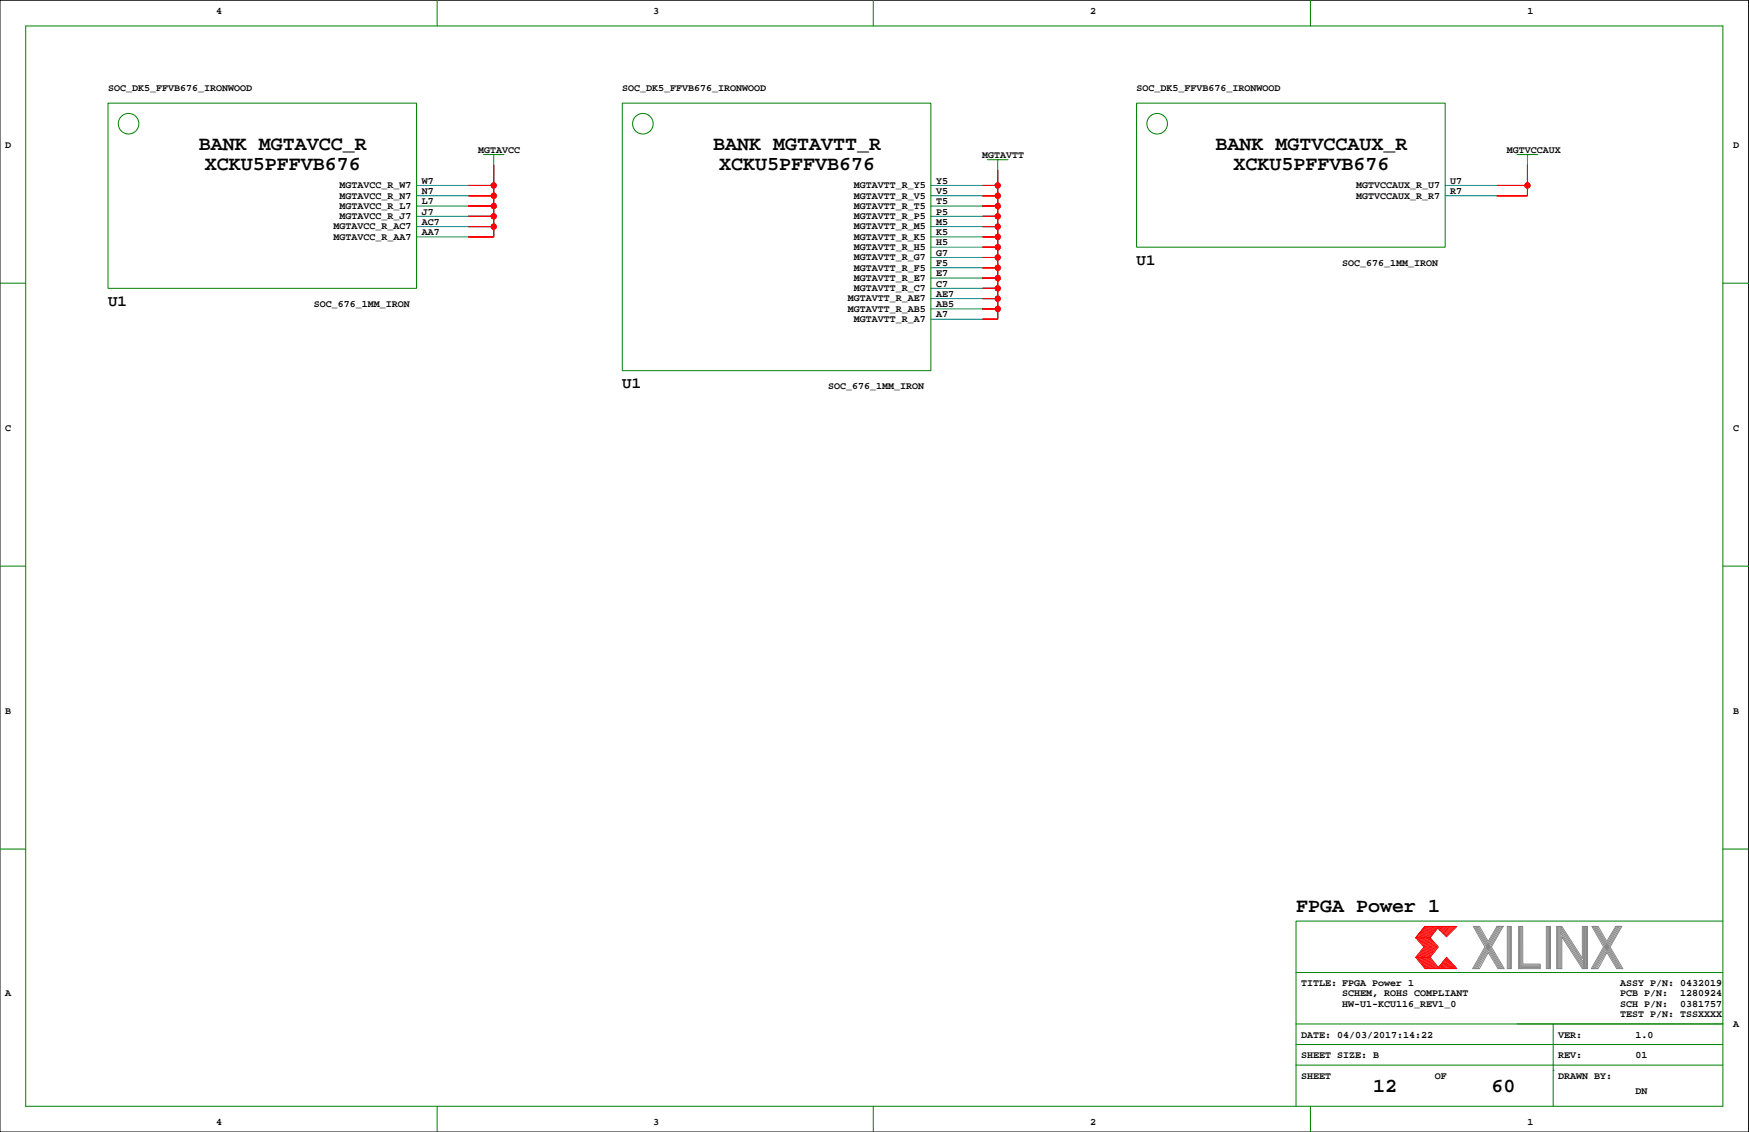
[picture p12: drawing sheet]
<svg xmlns="http://www.w3.org/2000/svg" width="432mm" height="279mm" viewBox="0 0 432 279" stroke-linecap="round" stroke-linejoin="round" font-family="sans-serif">
<path d="M0 .1h431.7v279.3h-431.7z" fill="none" stroke="#000" stroke-width=".25"/>
<g fill="none" stroke="#008000" stroke-width=".25">
<path d="M6.3 6.4h419.1v266.7h-419.1zM107.9 .1v6.3M215.6 .1v6.3M323.5 .1v6.3M26.7 25.5h76.1v45.7h-76.1zM119.4 38.2h5M121.9 38.2h.1M153.6 25.5h76.2v66h-76.2zM243.8 39.4h5.1M246.3 39.4h.1M280.6 25.5h76.2v35.5h-76.2zM374.6 38.2h5"/>
<path d="M377.1 38.2h.1M0 69.9h6.3M425.4 69.9h6.3M0 139.7h6.3M425.4 139.7h6.3M0 209.6h6.3M425.4 209.6h6.3M425.4 227.3h-105.4v35.6M320 257.8h105.4M320 252.7h105.4M320 240h105.4M383.5 252.7v20.4"/>
<path d="M107.9 273.1v6.3M215.6 273.1v6.3M320 262.9v10.2M320 262.9h105.4M323.5 273.1v6.3M383.5 264.2h.1"/>
<circle cx="31.7" cy="30.5" r="2.54"/>
<circle cx="158.7" cy="30.5" r="2.54"/>
<circle cx="285.7" cy="30.5" r="2.54"/>
</g>
<g fill="none" stroke="#f00" stroke-width=".25">
<path d="M115.5 55.9h6.4M115.5 53.4h6.4M115.5 50.9h6.4M115.5 48.3h6.4M115.5 45.8h6.4M121.9 40.7v17.8h-6.4M242.5 58.5h3.8M242.5 55.9h3.8M242.5 53.4h3.8M242.5 50.9h3.8M242.5 48.3h3.8M242.5 45.8h3.8"/>
<path d="M246.3 42v36.8h-3.8M369.5 45.8h7.6M377.1 40.7v7.6h-7.6M242.5 73.7h3.8M242.5 71.2h3.8M242.5 66.1h3.8M242.5 63.5h3.8M242.5 61h3.8M242.5 68.6h3.8M242.5 76.2h3.8M349.5 236.3h3.6M349.9 231.5l1.9 2.2-2 2.6 2.2 2.8"/>
<path d="M350.1 236.3l2.2 2.8M350.2 231.5l1.9 2.3-2 2.5M350.4 236.3l2.2 2.8M350.5 231.5l1.9 2.3-2 2.5M350.6 236.3l2.3 2.7M350.8 231.5l1.9 2.3-2 2.5M351 236.3l2.2 2.8M351.1 231.5l1.9 2.3-2 2.5M351.3 236.3l2.2 2.8M351.4 231.5l1.9 2.3-2 2.5M351.6 236.3l2.2 2.8M351.7 231.5l1.9 2.2"/>
<path d="M351.8 228.7l-2.3 2.8 2.3-2.8h7.9l-2.6 2.5-2.1-2.1-1.9 2.4 2 2.2-2 2.6 2 2.5 2-2.5 2.6 2.8h-7.9l-2.3-2.8M351.9 236.3l2.2 2.8M352 231.5l1.9 2.2M352.1 228.7l-2.2 2.7M352.2 236.3l2.2 2.8M352.3 231.5l1.9 2.3-2 2.5M352.4 228.7l-2.2 2.7M352.5 236.3l2.2 2.8M352.6 231.5l1.9 2.2M352.7 228.7l-2.2 2.7M352.8 236.3l2.2 2.8M352.8 231.5l2 2.2"/>
<path d="M353 228.7l-2.2 2.7M353.1 231.5h-3.6l2.1 2.2-2.1 2.6M353.2 228.7l-2.1 2.7M353.6 233.8l-2 2.5M353.6 228.7l-2.2 2.7M353.8 228.7l-2.1 2.7M353.9 233.8l-1.9 2.4M354.1 228.7l-2.1 2.7M354.4 228.7l-2.1 2.7M354.5 233.8l-2 2.5M354.7 228.7l-2.1 2.7M354.8 233.8l-2 2.5"/>
<path d="M355 228.7l-2.1 2.7M355.2 238.8l.2 .3M355.3 238.6l.4 .5M355.4 228.7l-.4 .4M355.4 238.4l.6 .7M355.6 238.3l.7 .8M355.7 238.1l.9 1M355.7 228.7l-.5 .5M355.9 237.9l1 1.2M356 237.8l1.2 1.3M356.1 228.7l-.8 .7M356.1 237.6l1.4 1.4"/>
<path d="M356.3 237.4l1.5 1.7M356.4 237.2l1.6 1.9M356.5 228.7l-1 .9M356.5 237.1l1.8 2M356.7 236.9l1.9 2.2M356.8 236.7l2.1 2.4M356.8 228.7l-1.1 1.1M356.9 236.6l2.3 2.5M357.1 236.5l2.3 2.6M357.2 228.7l-1.3 1.2M357.5 228.7l-1.4 1.4M357.8 228.7l-1.6 1.6"/>
<path d="M358.2 228.7l-1.8 1.7M358.5 228.7l-1.9 1.9M359 228.7l-2.2 2.1M359.3 228.7l-2.3 2.3"/>
<circle cx="121.9" cy="53.4" r=".63"/>
<circle cx="121.9" cy="50.9" r=".63"/>
<circle cx="121.9" cy="55.9" r=".63"/>
<circle cx="121.9" cy="48.3" r=".63"/>
<circle cx="121.9" cy="45.8" r=".63"/>
<circle cx="246.3" cy="53.4" r=".63"/>
<circle cx="246.3" cy="58.5" r=".63"/>
<circle cx="246.3" cy="45.8" r=".63"/>
<circle cx="246.3" cy="50.9" r=".63"/>
<circle cx="246.3" cy="55.9" r=".63"/>
<circle cx="246.3" cy="48.3" r=".63"/>
<circle cx="377.1" cy="45.8" r=".63"/>
<circle cx="246.3" cy="61" r=".63"/>
<circle cx="246.3" cy="73.7" r=".63"/>
<circle cx="246.3" cy="66.1" r=".63"/>
<circle cx="246.3" cy="76.2" r=".63"/>
<circle cx="246.3" cy="68.6" r=".63"/>
<circle cx="246.3" cy="71.2" r=".63"/>
<circle cx="246.3" cy="63.5" r=".63"/>
</g>
<g fill="none" stroke="#848684" stroke-width=".25">
<path d="M364 228.7l6.1 10.4M364.3 228.7l6.1 10.4M364.6 228.7l6.1 10.4M364.9 228.7l6.1 10.4M367.4 232.3l-2.1-3.6h-1.6l2.9 5-3 5.4h1.7l2.1-4 2.4 4h1.6l-3.2-5.4M369.6 228.7l-2.2 3.6M369.8 228.7l-5.9 10.4M370.2 228.7l-6 10.4M370.5 228.7l-6 10.4M370.8 228.7l-6 10.4M371.1 228.7h-1.5h1.5l-2.9 5M372.1 228.7h1v10.4h-1z"/>
<path d="M372.4 228.7v10.4M372.6 228.7v10.4M372.9 228.7v10.4M374.9 228.7h1v9.3h4.3v1.1h-5.3zM375.1 228.7v10.4M375.4 228.7v10.4M375.7 228.7v10.4M375.7 238.2h4.5M375.7 238.5h4.5M375.7 238.8h4.5M381.8 228.7h1v10.4h-1zM382 228.7v10.4"/>
<path d="M382.3 228.7v10.4M382.5 228.7v10.4M384.3 228.7h1.3l5.1 7.8v-7.8h1.2v10.4h-1.2l-5.1-7.9v7.9h-1.3zM384.5 228.7v10.4M384.8 228.7v10.4M385.1 228.7v10.4M385.3 228.7v10.4M385.3 230.3l5.6 8.7M385.3 229.8l5.6 8.7M385.3 229.2l5.6 8.7M385.3 228.8l5.6 8.7M390.9 228.7v10.4"/>
<path d="M391.2 228.7v10.4M391.5 228.7v10.4M391.7 228.6v10.4M393.3 228.7l6.1 10.4M393.6 228.7l6.1 10.4M393.9 228.7l6.1 10.4M394.2 228.7l6.1 10.4M396.7 232.3l-2.1-3.6h-1.6l2.9 5-3 5.4M397.5 233.7l3.2 5.4h-1.6l-2.4-4-2.2 4h-1.6M398.9 228.7l-2.2 3.6M399.1 228.7l-6 10.4M399.4 228.7l-5.9 10.4"/>
<path d="M399.7 228.7l-5.9 10.4M400.1 228.7l-6 10.4M400.4 228.7h-1.5h1.5l-2.9 5"/>
</g>
<g fill="none" stroke="#008080" stroke-width=".25">
<path d="M121.9 38.2v2.5M246.3 39.4v2.6M377.1 38.2v2.5M102.8 58.5h12.7M102.8 55.9h12.7M102.8 53.4h12.7M102.8 50.9h12.7M102.8 48.3h12.7M102.8 45.8h12.7M229.8 58.5h12.7M229.8 55.9h12.7M229.8 53.4h12.7"/>
<path d="M229.8 50.9h12.7M229.8 48.3h12.7M229.8 45.8h12.7M356.8 48.3h12.7M356.8 45.8h12.7M229.8 78.8h12.7M229.8 76.2h12.7M229.8 73.7h12.7M229.8 71.2h12.7M229.8 68.6h12.7M229.8 66.1h12.7M229.8 63.5h12.7"/>
<path d="M229.8 61h12.7"/>
</g>
<g fill="#f00" stroke="#f00" stroke-width=".25">
<path d="M115.5 58.5h6.4z" fill-rule="evenodd"/>
<path d="M121.9 55.9v2.6z" fill-rule="evenodd"/>
<path d="M115.5 55.9h6.4z" fill-rule="evenodd"/>
<path d="M121.9 53.4v2.5z" fill-rule="evenodd"/>
<path d="M115.5 53.4h6.4z" fill-rule="evenodd"/>
<path d="M121.9 50.9v2.5z" fill-rule="evenodd"/>
<path d="M115.5 50.9h6.4z" fill-rule="evenodd"/>
<path d="M121.9 48.3v2.6z" fill-rule="evenodd"/>
<path d="M115.5 48.3h6.4z" fill-rule="evenodd"/>
<path d="M121.9 45.8v2.5z" fill-rule="evenodd"/>
<path d="M121.9 40.7v5.1z" fill-rule="evenodd"/>
<path d="M115.5 45.8h6.4z" fill-rule="evenodd"/>
<path d="M369.5 45.8h7.6z" fill-rule="evenodd"/>
<path d="M369.5 48.3h7.6z" fill-rule="evenodd"/>
<path d="M377.1 45.8v2.5z" fill-rule="evenodd"/>
<path d="M377.1 40.7v5.1z" fill-rule="evenodd"/>
<path d="M242.5 73.7h3.8z" fill-rule="evenodd"/>
<path d="M242.5 71.2h3.8z" fill-rule="evenodd"/>
<path d="M242.5 66.1h3.8z" fill-rule="evenodd"/>
<path d="M242.5 63.5h3.8z" fill-rule="evenodd"/>
<path d="M242.5 45.8h3.8z" fill-rule="evenodd"/>
<path d="M246.3 42v3.8z" fill-rule="evenodd"/>
<path d="M246.3 45.8v2.5z" fill-rule="evenodd"/>
<path d="M242.5 48.3h3.8z" fill-rule="evenodd"/>
<path d="M246.3 48.3v2.6z" fill-rule="evenodd"/>
<path d="M242.5 50.9h3.8z" fill-rule="evenodd"/>
<path d="M246.3 50.9v2.5z" fill-rule="evenodd"/>
<path d="M242.5 53.4h3.8z" fill-rule="evenodd"/>
<path d="M246.3 53.4v2.5z" fill-rule="evenodd"/>
<path d="M242.5 55.9h3.8z" fill-rule="evenodd"/>
<path d="M246.3 55.9v2.6z" fill-rule="evenodd"/>
<path d="M242.5 58.5h3.8z" fill-rule="evenodd"/>
<path d="M246.3 58.5v2.5z" fill-rule="evenodd"/>
<path d="M242.5 61h3.8z" fill-rule="evenodd"/>
<path d="M246.3 61v2.5z" fill-rule="evenodd"/>
<path d="M246.3 63.5v2.6z" fill-rule="evenodd"/>
<path d="M246.3 66.1v2.5z" fill-rule="evenodd"/>
<path d="M242.5 68.6h3.8z" fill-rule="evenodd"/>
<path d="M246.3 68.6v2.6z" fill-rule="evenodd"/>
<path d="M246.3 71.2v2.5z" fill-rule="evenodd"/>
<path d="M246.3 73.7v2.5z" fill-rule="evenodd"/>
<path d="M242.5 78.8h3.8z" fill-rule="evenodd"/>
<path d="M246.3 76.2v2.6z" fill-rule="evenodd"/>
<path d="M242.5 76.2h3.8z" fill-rule="evenodd"/>
<circle cx="121.9" cy="55.9" r=".63"/>
<circle cx="121.9" cy="53.4" r=".63"/>
<circle cx="121.9" cy="50.9" r=".63"/>
<circle cx="121.9" cy="48.3" r=".63"/>
<circle cx="121.9" cy="45.8" r=".63"/>
<circle cx="377.1" cy="45.8" r=".63"/>
<circle cx="246.3" cy="45.8" r=".63"/>
<circle cx="246.3" cy="48.3" r=".63"/>
<circle cx="246.3" cy="50.9" r=".63"/>
<circle cx="246.3" cy="53.4" r=".63"/>
<circle cx="246.3" cy="55.9" r=".63"/>
<circle cx="246.3" cy="58.5" r=".63"/>
<circle cx="246.3" cy="61" r=".63"/>
<circle cx="246.3" cy="63.5" r=".63"/>
<circle cx="246.3" cy="66.1" r=".63"/>
<circle cx="246.3" cy="68.6" r=".63"/>
<circle cx="246.3" cy="71.2" r=".63"/>
<circle cx="246.3" cy="73.7" r=".63"/>
<circle cx="246.3" cy="76.2" r=".63"/>
</g>
<g font-size="4.9">
<text x="49.1" y="37">BANK MGTAVCC_R</text>
<text x="176.1" y="37">BANK MGTAVTT_R</text>
<text x="300.1" y="37">BANK MGTVCCAUX_R</text>
<text x="50.6" y="42.1">XCKU5PFFVB676</text>
<text x="177.5" y="42.1">XCKU5PFFVB676</text>
<text x="304.5" y="42.1">XCKU5PFFVB676</text>
<text x="320" y="225.2">FPGA Power 1</text>
<text x="339" y="269.6">12</text>
<text x="368.2" y="269.6">60</text>
</g>
<g font-size="3.9">
<text x="280.6" y="65.4">U1</text>
<text x="26.7" y="75.6">U1</text>
<text x="153.6" y="95.9">U1</text>
</g>
<g font-size="2.5">
<text x="53.3" y="3.4">4</text>
<text x="161.3" y="3.4">3</text>
<text x="269.2" y="3.4">2</text>
<text x="377.1" y="3.4">1</text>
<text x="26.7" y="22.5">SOC_DK5_FFVB676_IRONWOOD</text>
<text x="153.6" y="22.5">SOC_DK5_FFVB676_IRONWOOD</text>
<text x="280.6" y="22.5">SOC_DK5_FFVB676_IRONWOOD</text>
<text x="1.3" y="36.4">D</text>
<text x="118.1" y="37.7">MGTAVCC</text>
<text x="242.5" y="39">MGTAVTT</text>
<text x="372" y="37.7">MGTVCCAUX</text>
<text x="427.9" y="36.4">D</text>
<text x="83.8" y="46.5">MGTAVCC_R_W7</text>
<text x="104.1" y="47.9">N7</text>
<text x="104.1" y="45.3">W7</text>
<text x="210.8" y="46.5">MGTAVTT_R_Y5</text>
<text x="231.1" y="47.9">V5</text>
<text x="231.1" y="45.3">Y5</text>
<text x="334.8" y="46.5">MGTVCCAUX_R_U7</text>
<text x="358.1" y="47.9">R7</text>
<text x="358.1" y="45.3">U7</text>
<text x="83.8" y="51.5">MGTAVCC_R_L7</text>
<text x="83.8" y="49">MGTAVCC_R_N7</text>
<text x="104.1" y="53">J7</text>
<text x="104.1" y="50.4">L7</text>
<text x="210.8" y="51.5">MGTAVTT_R_T5</text>
<text x="210.8" y="49">MGTAVTT_R_V5</text>
<text x="231.1" y="53">P5</text>
<text x="231.1" y="50.4">T5</text>
<text x="334.8" y="49">MGTVCCAUX_R_R7</text>
<text x="82.3" y="59.2">MGTAVCC_R_AA7</text>
<text x="82.3" y="56.6">MGTAVCC_R_AC7</text>
<text x="83.8" y="54.1">MGTAVCC_R_J7</text>
<text x="104.1" y="58">AA7</text>
<text x="104.1" y="55.5">AC7</text>
<text x="210.8" y="59.2">MGTAVTT_R_K5</text>
<text x="210.8" y="56.6">MGTAVTT_R_M5</text>
<text x="210.8" y="54.1">MGTAVTT_R_P5</text>
<text x="231.1" y="58">K5</text>
<text x="231.1" y="55.5">M5</text>
<text x="210.8" y="64.2">MGTAVTT_R_G7</text>
<text x="210.8" y="61.7">MGTAVTT_R_H5</text>
<text x="231.1" y="65.6">F5</text>
<text x="231.1" y="63.1">G7</text>
<text x="231.1" y="60.6">H5</text>
<text x="331.4" y="65.6">SOC_676_1MM_IRON</text>
<text x="210.8" y="71.9">MGTAVTT_R_C7</text>
<text x="210.8" y="69.3">MGTAVTT_R_E7</text>
<text x="210.8" y="66.8">MGTAVTT_R_F5</text>
<text x="231.1" y="70.7">C7</text>
<text x="231.1" y="68.2">E7</text>
<text x="77.5" y="75.8">SOC_676_1MM_IRON</text>
<text x="209.3" y="76.9">MGTAVTT_R_AB5</text>
<text x="209.3" y="74.4">MGTAVTT_R_AE7</text>
<text x="231.1" y="75.8">AB5</text>
<text x="231.1" y="73.3">AE7</text>
<text x="210.8" y="79.5">MGTAVTT_R_A7</text>
<text x="231.1" y="78.3">A7</text>
<text x="204.4" y="96.1">SOC_676_1MM_IRON</text>
<text x="1.3" y="106.3">C</text>
<text x="427.9" y="106.3">C</text>
<text x="1.3" y="176.1">B</text>
<text x="427.9" y="176.1">B</text>
<text x="1.3" y="245.9">A</text>
<text x="321.2" y="243.4">TITLE: FPGA Power 1</text>
<text x="331.4" y="245.9">SCHEM, ROHS COMPLIANT</text>
<text x="400" y="245.9">PCB P/N:</text>
<text x="400" y="243.4">ASSY P/N: 0432019</text>
<text x="414.8" y="245.9">1280924</text>
<text x="331.4" y="248.5">HW-U1-KCU116_REV1_0</text>
<text x="400" y="251">TEST P/N: TSSXXXX</text>
<text x="400" y="248.5">SCH P/N:</text>
<text x="414.8" y="248.5">0381757</text>
<text x="321.2" y="256.1">DATE: 04/03/2017:14:22</text>
<text x="384.7" y="256.1">VER:</text>
<text x="403.8" y="256.1">1.0</text>
<text x="427.9" y="253.6">A</text>
<text x="321.2" y="261.2">SHEET SIZE: B</text>
<text x="384.7" y="261.2">REV:</text>
<text x="403.8" y="261.2">01</text>
<text x="321.2" y="266.3">SHEET</text>
<text x="354.2" y="266.3">OF</text>
<text x="384.7" y="266.3">DRAWN BY:</text>
<text x="403.8" y="270.1">DN</text>
<text x="53.3" y="277.7">4</text>
<text x="161.3" y="277.7">3</text>
<text x="269.2" y="277.7">2</text>
<text x="377.1" y="277.7">1</text>
</g>
</svg>
